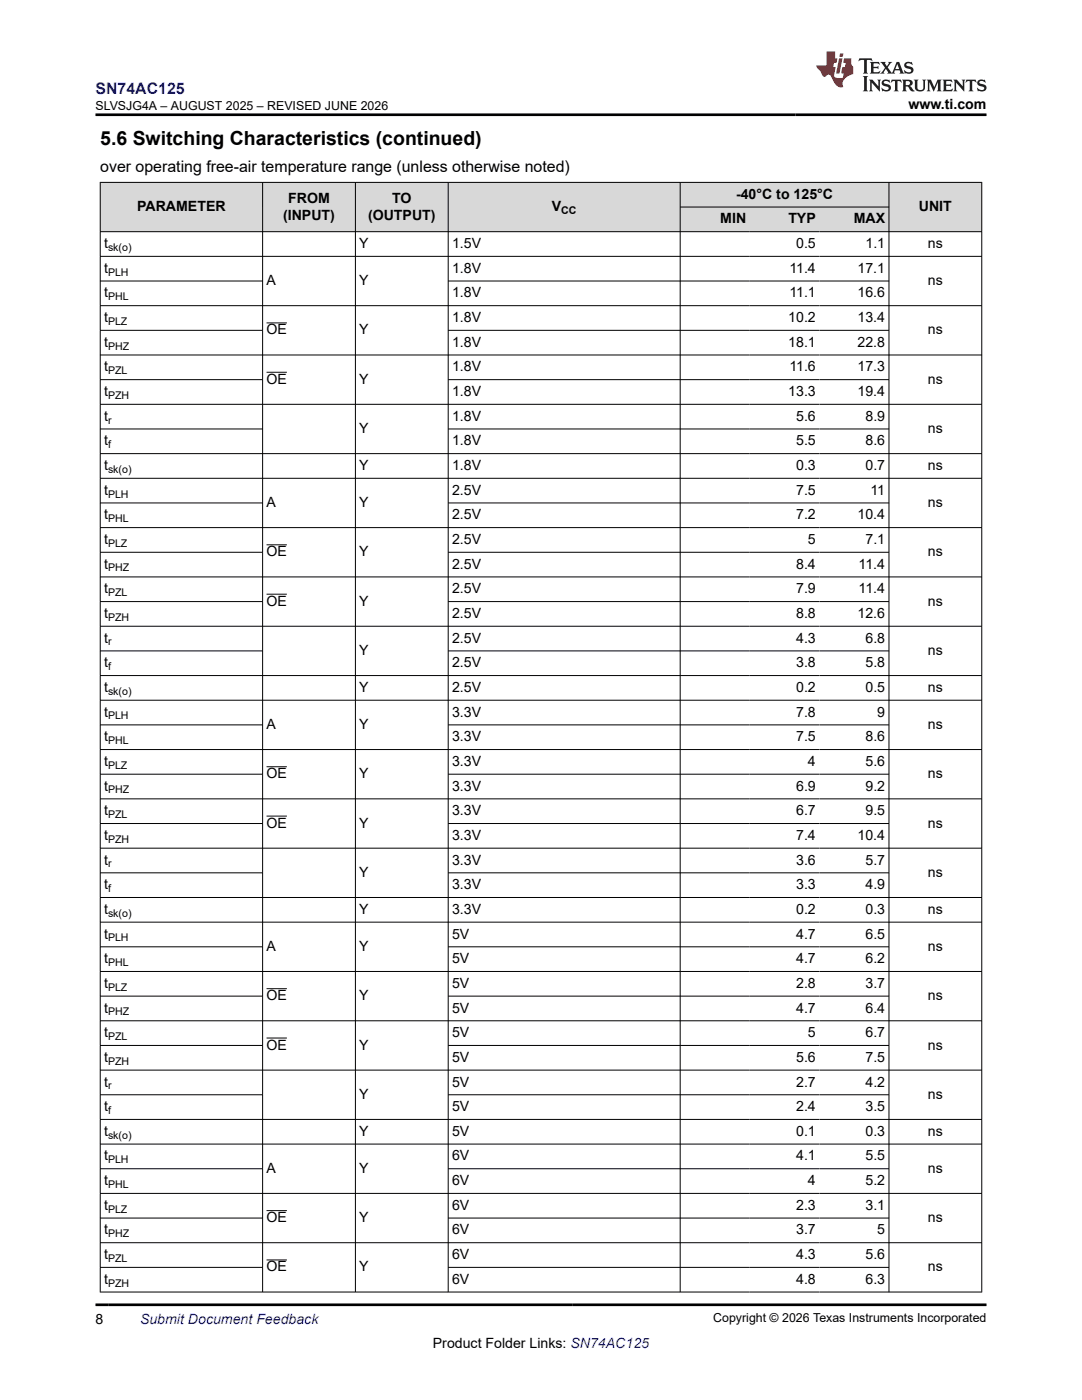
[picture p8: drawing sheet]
<svg xmlns="http://www.w3.org/2000/svg" width="216mm" height="279mm" viewBox="0 0 216 279" stroke-linecap="round" stroke-linejoin="round" font-family="sans-serif">
<g fill="#d8d8d8">
<path d="M20 36.4h175.9v4.9h-175.9z" fill-rule="evenodd"/>
<path d="M20.1 36.5h32.2v9.7h-32.2z" fill-rule="evenodd"/>
<path d="M52.5 36.5h18.4v9.7h-18.4z" fill-rule="evenodd"/>
<path d="M71 36.5h18.4v9.7h-18.4z" fill-rule="evenodd"/>
<path d="M89.5 36.5h46.2v9.7h-46.2z" fill-rule="evenodd"/>
<path d="M135.8 36.5h41.5v4.8h-41.5z" fill-rule="evenodd"/>
<path d="M177.4 36.5h18.4v9.7h-18.4z" fill-rule="evenodd"/>
<path d="M135.8 41.4h13.8v4.8h-13.8z" fill-rule="evenodd"/>
<path d="M149.6 41.4h13.9v4.8h-13.9z" fill-rule="evenodd"/>
<path d="M163.5 41.4h13.8v4.8h-13.8z" fill-rule="evenodd"/>
</g>
<g fill="none" stroke="#000" stroke-width=".2">
<path d="M19.9 36.4h176.1M20 36.3v221.6M52.4 36.3v221.6M70.9 36.3v221.6M89.4 36.3v221.6M135.7 36.3v221.6M177.4 36.3v221.6M195.9 36.3v221.6M19.9 46.2h176.1M19.9 51.2h176.1M19.9 56.1h32.6M89.4 56.1h88"/>
<path d="M135.7 41.3h41.7M19.9 61h176.1M19.9 65.9h32.6M19.9 75.8h32.6M53.2 64.4h4M53.2 74.3h4M89.4 65.9h88M89.4 75.8h88M196 70.8h-176.1M19.9 85.6h32.6M19.9 95.5h176.1M89.4 85.6h88"/>
<path d="M196 80.7h-176.1M196 90.5h-176.1M19.9 100.4h32.6M19.9 105.3h176.1M19.9 110.2h32.6M19.9 115.1h176.1M53.2 108.7h4M53.2 118.6h4M89.4 100.4h88M89.4 110.2h88M19.9 120.1h32.6M19.9 129.9h32.6"/>
<path d="M19.9 139.7h176.1M89.4 120.1h88M89.4 129.9h88M196 125h-176.1M196 134.8h-176.1M19.9 144.7h32.6M19.9 154.5h32.6M53.2 153h4M89.4 144.7h88M89.4 154.5h88M196 149.6h-176.1M196 159.4h-176.1"/>
<path d="M19.9 164.4h32.6M19.9 174.2h32.6M19.9 179.1h176.1M53.2 162.9h4M89.4 164.4h88M89.4 174.2h88M196 169.3h-176.1M19.9 184h176.1M19.9 189h32.6M19.9 198.8h32.6M53.2 197.3h4M89.4 189h88"/>
<path d="M89.4 198.8h88M196 193.9h-176.1M19.9 203.7h176.1M19.9 208.6h32.6M19.9 213.6h176.1M19.9 218.5h32.6M53.2 207.2h4M89.4 208.6h88M89.4 218.5h88M19.9 228.3h176.1M19.9 233.2h32.6M89.4 233.2h88"/>
<path d="M196 223.4h-176.1M196 238.2h-176.1M19.9 243.1h32.6M19.9 252.9h32.6M19.9 257.9h176.1M53.2 241.6h4M53.2 251.5h4M89.4 243.1h88M89.4 252.9h88M196 248h-176.1"/>
</g>
<path d="M171.5 11.6l-.2 .6 .5-.2h.6v.1v2.2l-.2 .4h1l-.2-.4v-2.2v-.1h.5l.6 .2-.2-.6zM173.6 12.4l.2 .3v1.6l-.2 .4h1.9l.1-.6a1.08 1.08 0 0 1-1.3 .2v-.7h.6l.4 .2v-.7l-.4 .2h-.6v-.5l.2-.2a1 1 0 0 1 1 .3l-.1-.5zM175.7 12.4l.9 1.1-1 1.2h.9l-.2-.2 .5-.8 .4 .8-.2 .2h1.6l-.2-.2 .2-.5h.9l.1 .5-.1 .2h.9l-.2-.4-.8-1.9h-.5l-.9 2.1-.9-1.1 .9-1h-.8l.2 .2-.4 .6-.4-.6 .2-.2zM179 12.8l.4 1h-.7zM180.7 12.5a.65 .65 0 0 0-.2 .7 .65 .65 0 0 0 .6 .5l.6 .1 .1 .3a.79 .79 0 0 1-.7 .4 .79 .79 0 0 1-.7-.5l.1 .7 .2-.1a.93 .93 0 0 0 1.1 0 .93 .93 0 0 0 .4-.9 1.46 1.46 0 0 0-1.2-.6l-.1-.3a1.09 1.09 0 0 1 1.2 .2l-.2-.6-.1 .1-.5-.2zM172.2 15.2l.2 .4v2.2l-.2 .4h1l-.2-.4v-2.2l.2-.4zM173.4 15.9l.2 .4v1.5l-.2 .4h.8l-.3-.4 .1-1.3 1.6 1.8v-2l.2-.4h-.7l.1 .2 .1 1.1-1.2-1.3zM176.2 16a.65 .65 0 0 0-.2 .8 .65 .65 0 0 0 .6 .4l.6 .2 .1 .2a.79 .79 0 0 1-.7 .4 .79 .79 0 0 1-.7-.5l.1 .7 .2-.1a.93 .93 0 0 0 1.1 .1 .93 .93 0 0 0 .4-1 1.46 1.46 0 0 0-1.2-.5l-.1-.4a1.09 1.09 0 0 1 1.2 .2l-.1-.6-.2 .1-.5-.1zM177.9 15.9l-.1 .6a.63 .63 0 0 1 .8-.3v1.6l-.3 .4h1l-.2-.4v-1.6a.66 .66 0 0 1 .8 .3l-.1-.6zM180 15.9l.2 .4v1.5l-.2 .4h1l-.2-.2-.1-.7h.5l.1 .2a.79 .79 0 0 0 1.2 .6l-1-.9a.61 .61 0 0 0 .6-.6 .61 .61 0 0 0-.5-.7zM180.8 16.2h.1a.47 .47 0 0 1 .5 .1 .47 .47 0 0 1 .1 .5l-.1 .1-.7 .1zM182.3 15.9l.2 .2a2.27 2.27 0 0 0 .4 2 1.04 1.04 0 0 0 1.7-.7v-1.3l.2-.2h-.8l.2 .4v1.1a.6 .6 0 0 1-.6 .6 .6 .6 0 0 1-.6-.6v-1.1l.3-.4zM184.9 15.9l.2 .4v1.5l-.2 .4h.8l-.3-.4v-1.4l.9 1.9 .9-1.9v1.4l-.3 .4h1l-.2-.4v-1.5l.2-.4h-.8l-.7 1.5-.6-1.5zM188.1 15.9l.2 .4v1.5l-.2 .4h1.9l.1-.6a1.09 1.09 0 0 1-1.3 .2v-.7h.6l.4 .2v-.6l-.4 .2h-.6v-.6l.2-.1a1.01 1.01 0 0 1 1 .3l-.1-.6zM190.2 15.9l.3 .4v1.5l-.3 .4h.8l-.2-.4v-1.3l1.6 1.8v-2l.2-.4h-.7l.2 .2v1.1l-1.2-1.3zM192.8 15.9l-.1 .6a.63 .63 0 0 1 .8-.3v1.6l-.3 .4h1l-.2-.4v-1.6a.66 .66 0 0 1 .8 .3l-.1-.6zM195.2 16a.65 .65 0 0 0-.2 .8 .65 .65 0 0 0 .6 .4l.6 .2 .2 .2a.79 .79 0 0 1-.7 .4 .79 .79 0 0 1-.7-.5l.1 .7 .2-.1a.93 .93 0 0 0 1 .1 .93 .93 0 0 0 .5-1 1.46 1.46 0 0 0-1.3-.5v-.4a1.09 1.09 0 0 1 1.2 .2l-.2-.6-.2 .1-.5-.1z" fill="#231f20"/>
<path d="M164.9 10.3v2.7h-2l.1 .4 .8 1a.95 .95 0 0 0 1 .9 .59 .59 0 0 1 .5-.4 .59 .59 0 0 1 .5 .3l.4 .8a1.59 1.59 0 0 0 2.1 1.4 1.61 1.61 0 0 1 1-2.3l1-.3-.1-1.5a1.59 1.59 0 0 1-.3-1.7h-1.5l-.2 .9h.6l-.2 .9h-.5l-.2 .9v.3l.4 .1-.1 .9h-.7a.73 .73 0 0 1-1-.7l.3-1.5h-.5l.1-.9h.5l.2-.9h-.5v-1.3zM167.4 11.6l-.6 3.1h.7l.6-3.1zM167.6 10.7l-.1 .6h.7l.1-.6z" fill="#ed1c24"/>
<path d="M19 22.9h177.8M19 260.4h177.8" fill="none" stroke="#000" stroke-width=".53"/>
<text font-size="3.9" x="20" y="28.8">5.6 Switching Characteristics (continued)</text>
<text font-size="3.2" fill="#00f" x="19" y="18.7">SN74AC125</text>
<text font-size="3.2" x="20" y="34.3">over operating free-air temperature range (unless otherwise noted)</text>
<g font-size="2.8">
<text x="181.3" y="21.8">www.ti.com</text>
<text x="57.5" y="40.4">FROM</text>
<text x="78.2" y="40.4">TO</text>
<text x="146.9" y="39.7">-40°C to 125°C</text>
<text x="27.4" y="42.1">PARAMETER</text>
<text x="56.5" y="43.8">(INPUT)</text>
<text x="73.4" y="43.8">(OUTPUT)</text>
<text x="110.1" y="42.1">V</text>
<text x="143.7" y="44.6">MIN</text>
<text x="157.3" y="44.6">TYP</text>
<text x="170.3" y="44.6">MAX</text>
<text x="183.3" y="42.1">UNIT</text>
<text x="20.8" y="49.5">t</text>
<text x="71.7" y="49.5">Y</text>
<text x="90.2" y="49.5">1.5V</text>
<text x="158.9" y="49.5">0.5</text>
<text x="172.7" y="49.5">1.1</text>
<text x="185.2" y="49.5">ns</text>
<text x="20.8" y="54.4">t</text>
<text x="20.8" y="59.4">t</text>
<text x="53.2" y="56.9">A</text>
<text x="71.7" y="56.9">Y</text>
<text x="90.2" y="54.4">1.8V</text>
<text x="90.2" y="59.4">1.8V</text>
<text x="157.5" y="54.4">11.4</text>
<text x="157.5" y="59.4">11.1</text>
<text x="171.1" y="54.4">17.1</text>
<text x="171.1" y="59.4">16.6</text>
<text x="185.2" y="56.9">ns</text>
<text x="20.8" y="64.3">t</text>
<text x="90.2" y="64.3">1.8V</text>
<text x="157.3" y="64.3">10.2</text>
<text x="171.1" y="64.3">13.4</text>
<text x="20.8" y="69.2">t</text>
<text x="53.2" y="66.7">OE</text>
<text x="71.7" y="66.7">Y</text>
<text x="90.2" y="69.2">1.8V</text>
<text x="157.3" y="69.2">18.1</text>
<text x="171.1" y="69.2">22.8</text>
<text x="185.2" y="66.7">ns</text>
<text x="20.8" y="74.1">t</text>
<text x="53.2" y="76.6">OE</text>
<text x="71.7" y="76.6">Y</text>
<text x="90.2" y="74.1">1.8V</text>
<text x="157.5" y="74.1">11.6</text>
<text x="171.1" y="74.1">17.3</text>
<text x="185.2" y="76.6">ns</text>
<text x="20.8" y="79">t</text>
<text x="20.8" y="84">t</text>
<text x="90.2" y="84">1.8V</text>
<text x="90.2" y="79">1.8V</text>
<text x="157.3" y="79">13.3</text>
<text x="158.9" y="84">5.6</text>
<text x="171.1" y="79">19.4</text>
<text x="172.7" y="84">8.9</text>
<text x="20.8" y="88.9">t</text>
<text x="71.7" y="86.4">Y</text>
<text x="90.2" y="88.9">1.8V</text>
<text x="158.9" y="88.9">5.5</text>
<text x="172.7" y="88.9">8.6</text>
<text x="185.2" y="86.4">ns</text>
<text x="20.8" y="93.8">t</text>
<text x="71.7" y="93.8">Y</text>
<text x="90.2" y="93.8">1.8V</text>
<text x="158.9" y="93.8">0.3</text>
<text x="172.7" y="93.8">0.7</text>
<text x="185.2" y="93.8">ns</text>
<text x="20.8" y="98.7">t</text>
<text x="53.2" y="101.2">A</text>
<text x="71.7" y="101.2">Y</text>
<text x="90.2" y="98.7">2.5V</text>
<text x="158.9" y="98.7">7.5</text>
<text x="173.7" y="98.7">11</text>
<text x="185.2" y="101.2">ns</text>
<text x="20.8" y="103.6">t</text>
<text x="90.2" y="103.6">2.5V</text>
<text x="158.9" y="103.6">7.2</text>
<text x="171.1" y="103.6">10.4</text>
<text x="20.8" y="108.6">t</text>
<text x="20.8" y="113.5">t</text>
<text x="53.2" y="111">OE</text>
<text x="71.7" y="111">Y</text>
<text x="90.2" y="108.6">2.5V</text>
<text x="90.2" y="113.5">2.5V</text>
<text x="158.9" y="113.5">8.4</text>
<text x="161.2" y="108.6">5</text>
<text x="171.3" y="113.5">11.4</text>
<text x="172.7" y="108.6">7.1</text>
<text x="185.2" y="111">ns</text>
<text x="20.8" y="118.4">t</text>
<text x="90.2" y="118.4">2.5V</text>
<text x="158.9" y="118.4">7.9</text>
<text x="171.3" y="118.4">11.4</text>
<text x="20.8" y="123.3">t</text>
<text x="53.2" y="120.9">OE</text>
<text x="71.7" y="120.9">Y</text>
<text x="90.2" y="123.3">2.5V</text>
<text x="158.9" y="123.3">8.8</text>
<text x="171.1" y="123.3">12.6</text>
<text x="185.2" y="120.9">ns</text>
<text x="20.8" y="128.3">t</text>
<text x="71.7" y="130.7">Y</text>
<text x="90.2" y="128.3">2.5V</text>
<text x="158.9" y="128.3">4.3</text>
<text x="172.7" y="128.3">6.8</text>
<text x="185.2" y="130.7">ns</text>
<text x="20.8" y="133.2">t</text>
<text x="90.2" y="133.2">2.5V</text>
<text x="158.9" y="133.2">3.8</text>
<text x="172.7" y="133.2">5.8</text>
<text x="20.8" y="138.1">t</text>
<text x="20.8" y="143">t</text>
<text x="71.7" y="138.1">Y</text>
<text x="90.2" y="138.1">2.5V</text>
<text x="90.2" y="143">3.3V</text>
<text x="158.9" y="138.1">0.2</text>
<text x="158.9" y="143">7.8</text>
<text x="172.7" y="138.1">0.5</text>
<text x="175" y="143">9</text>
<text x="185.2" y="138.1">ns</text>
<text x="20.8" y="147.9">t</text>
<text x="53.2" y="145.5">A</text>
<text x="71.7" y="145.5">Y</text>
<text x="90.2" y="147.9">3.3V</text>
<text x="158.9" y="147.9">7.5</text>
<text x="172.7" y="147.9">8.6</text>
<text x="185.2" y="145.5">ns</text>
<text x="20.8" y="152.9">t</text>
<text x="53.2" y="155.3">OE</text>
<text x="71.7" y="155.3">Y</text>
<text x="90.2" y="152.9">3.3V</text>
<text x="161.2" y="152.9">4</text>
<text x="172.7" y="152.9">5.6</text>
<text x="185.2" y="155.3">ns</text>
<text x="20.8" y="157.8">t</text>
<text x="90.2" y="157.8">3.3V</text>
<text x="158.9" y="157.8">6.9</text>
<text x="172.7" y="157.8">9.2</text>
<text x="20.8" y="162.7">t</text>
<text x="20.8" y="167.6">t</text>
<text x="53.2" y="165.2">OE</text>
<text x="71.7" y="165.2">Y</text>
<text x="90.2" y="162.7">3.3V</text>
<text x="90.2" y="167.6">3.3V</text>
<text x="158.9" y="162.7">6.7</text>
<text x="158.9" y="167.6">7.4</text>
<text x="171.1" y="167.6">10.4</text>
<text x="172.7" y="162.7">9.5</text>
<text x="185.2" y="165.2">ns</text>
<text x="20.8" y="172.5">t</text>
<text x="90.2" y="172.5">3.3V</text>
<text x="158.9" y="172.5">3.6</text>
<text x="172.7" y="172.5">5.7</text>
<text x="20.8" y="177.5">t</text>
<text x="71.7" y="175">Y</text>
<text x="90.2" y="177.5">3.3V</text>
<text x="158.9" y="177.5">3.3</text>
<text x="172.7" y="177.5">4.9</text>
<text x="185.2" y="175">ns</text>
<text x="20.8" y="182.4">t</text>
<text x="71.7" y="182.4">Y</text>
<text x="90.2" y="182.4">3.3V</text>
<text x="158.9" y="182.4">0.2</text>
<text x="172.7" y="182.4">0.3</text>
<text x="185.2" y="182.4">ns</text>
<text x="20.8" y="187.3">t</text>
<text x="53.2" y="189.8">A</text>
<text x="71.7" y="189.8">Y</text>
<text x="90.2" y="187.3">5V</text>
<text x="158.9" y="187.3">4.7</text>
<text x="172.7" y="187.3">6.5</text>
<text x="185.2" y="189.8">ns</text>
<text x="20.8" y="192.2">t</text>
<text x="20.8" y="197.2">t</text>
<text x="90.2" y="197.2">5V</text>
<text x="90.2" y="192.2">5V</text>
<text x="158.9" y="192.2">4.7</text>
<text x="158.9" y="197.2">2.8</text>
<text x="172.7" y="192.2">6.2</text>
<text x="172.7" y="197.2">3.7</text>
<text x="20.8" y="202.1">t</text>
<text x="53.2" y="199.6">OE</text>
<text x="71.7" y="199.6">Y</text>
<text x="90.2" y="202.1">5V</text>
<text x="158.9" y="202.1">4.7</text>
<text x="172.7" y="202.1">6.4</text>
<text x="185.2" y="199.6">ns</text>
<text x="20.8" y="207">t</text>
<text x="53.2" y="209.5">OE</text>
<text x="71.7" y="209.5">Y</text>
<text x="90.2" y="207">5V</text>
<text x="161.2" y="207">5</text>
<text x="172.7" y="207">6.7</text>
<text x="185.2" y="209.5">ns</text>
<text x="20.8" y="211.9">t</text>
<text x="90.2" y="211.9">5V</text>
<text x="158.9" y="211.9">5.6</text>
<text x="172.7" y="211.9">7.5</text>
<text x="20.8" y="216.8">t</text>
<text x="20.8" y="221.8">t</text>
<text x="71.7" y="219.3">Y</text>
<text x="90.2" y="216.8">5V</text>
<text x="90.2" y="221.8">5V</text>
<text x="158.9" y="216.8">2.7</text>
<text x="158.9" y="221.8">2.4</text>
<text x="172.7" y="216.8">4.2</text>
<text x="172.7" y="221.8">3.5</text>
<text x="185.2" y="219.3">ns</text>
<text x="20.8" y="226.7">t</text>
<text x="71.7" y="226.7">Y</text>
<text x="90.2" y="226.7">5V</text>
<text x="158.9" y="226.7">0.1</text>
<text x="172.7" y="226.7">0.3</text>
<text x="185.2" y="226.7">ns</text>
<text x="20.8" y="231.6">t</text>
<text x="90.2" y="231.6">6V</text>
<text x="158.9" y="231.6">4.1</text>
<text x="172.7" y="231.6">5.5</text>
<text x="20.8" y="236.5">t</text>
<text x="53.2" y="234.1">A</text>
<text x="71.7" y="234.1">Y</text>
<text x="90.2" y="236.5">6V</text>
<text x="161.2" y="236.5">4</text>
<text x="172.7" y="236.5">5.2</text>
<text x="185.2" y="234.1">ns</text>
<text x="20.8" y="241.4">t</text>
<text x="53.2" y="243.9">OE</text>
<text x="71.7" y="243.9">Y</text>
<text x="90.2" y="241.4">6V</text>
<text x="158.9" y="241.4">2.3</text>
<text x="172.7" y="241.4">3.1</text>
<text x="185.2" y="243.9">ns</text>
<text x="20.8" y="246.4">t</text>
<text x="20.8" y="251.3">t</text>
<text x="90.2" y="251.3">6V</text>
<text x="90.2" y="246.4">6V</text>
<text x="158.9" y="246.4">3.7</text>
<text x="158.9" y="251.3">4.3</text>
<text x="172.7" y="251.3">5.6</text>
<text x="175" y="246.4">5</text>
<text x="20.8" y="256.2">t</text>
<text x="53.2" y="253.7">OE</text>
<text x="71.7" y="253.7">Y</text>
<text x="90.2" y="256.2">6V</text>
<text x="158.9" y="256.2">4.8</text>
<text x="172.7" y="256.2">6.3</text>
<text x="185.2" y="253.7">ns</text>
<text x="19" y="264.2">8</text>
<text x="86.4" y="269">Product Folder Links: SN74AC125</text>
</g>
<text font-size="2.8" fill="#00f" x="27.9" y="264.2">Submit Document Feedback</text>
<g font-size="2.5">
<text x="19" y="21.9">SLVSJG4A – AUGUST 2025 – REVISED JUNE 2026</text>
<text x="142.3" y="263.9">Copyright © 2026 Texas Instruments Incorporated</text>
</g>
<g font-size="2.1">
<text x="112" y="42.7">CC</text>
<text x="21.6" y="50.1">sk(o)</text>
<text x="21.6" y="55">PLH</text>
<text x="21.6" y="59.9">PHL</text>
<text x="21.6" y="64.8">PLZ</text>
<text x="21.6" y="69.8">PHZ</text>
<text x="21.6" y="74.7">PZL</text>
<text x="21.6" y="79.6">PZH</text>
<text x="21.6" y="84.5">r</text>
<text x="21.6" y="89.4">f</text>
<text x="21.6" y="94.4">sk(o)</text>
<text x="21.6" y="99.3">PLH</text>
<text x="21.6" y="104.2">PHL</text>
<text x="21.6" y="109.1">PLZ</text>
<text x="21.6" y="114.1">PHZ</text>
<text x="21.6" y="119">PZL</text>
<text x="21.6" y="123.9">PZH</text>
<text x="21.6" y="128.8">r</text>
<text x="21.6" y="133.7">f</text>
<text x="21.6" y="138.7">sk(o)</text>
<text x="21.6" y="143.6">PLH</text>
<text x="21.6" y="148.5">PHL</text>
<text x="21.6" y="153.4">PLZ</text>
<text x="21.6" y="158.3">PHZ</text>
<text x="21.6" y="163.3">PZL</text>
<text x="21.6" y="168.2">PZH</text>
<text x="21.6" y="173.1">r</text>
<text x="21.6" y="178">f</text>
<text x="21.6" y="183">sk(o)</text>
<text x="21.6" y="187.9">PLH</text>
<text x="21.6" y="192.8">PHL</text>
<text x="21.6" y="197.7">PLZ</text>
<text x="21.6" y="202.6">PHZ</text>
<text x="21.6" y="207.6">PZL</text>
<text x="21.6" y="212.5">PZH</text>
<text x="21.6" y="217.4">r</text>
<text x="21.6" y="222.3">f</text>
<text x="21.6" y="227.2">sk(o)</text>
<text x="21.6" y="232.2">PLH</text>
<text x="21.6" y="237.1">PHL</text>
<text x="21.6" y="242">PLZ</text>
<text x="21.6" y="246.9">PHZ</text>
<text x="21.6" y="251.8">PZL</text>
<text x="21.6" y="256.8">PZH</text>
</g>
</svg>
